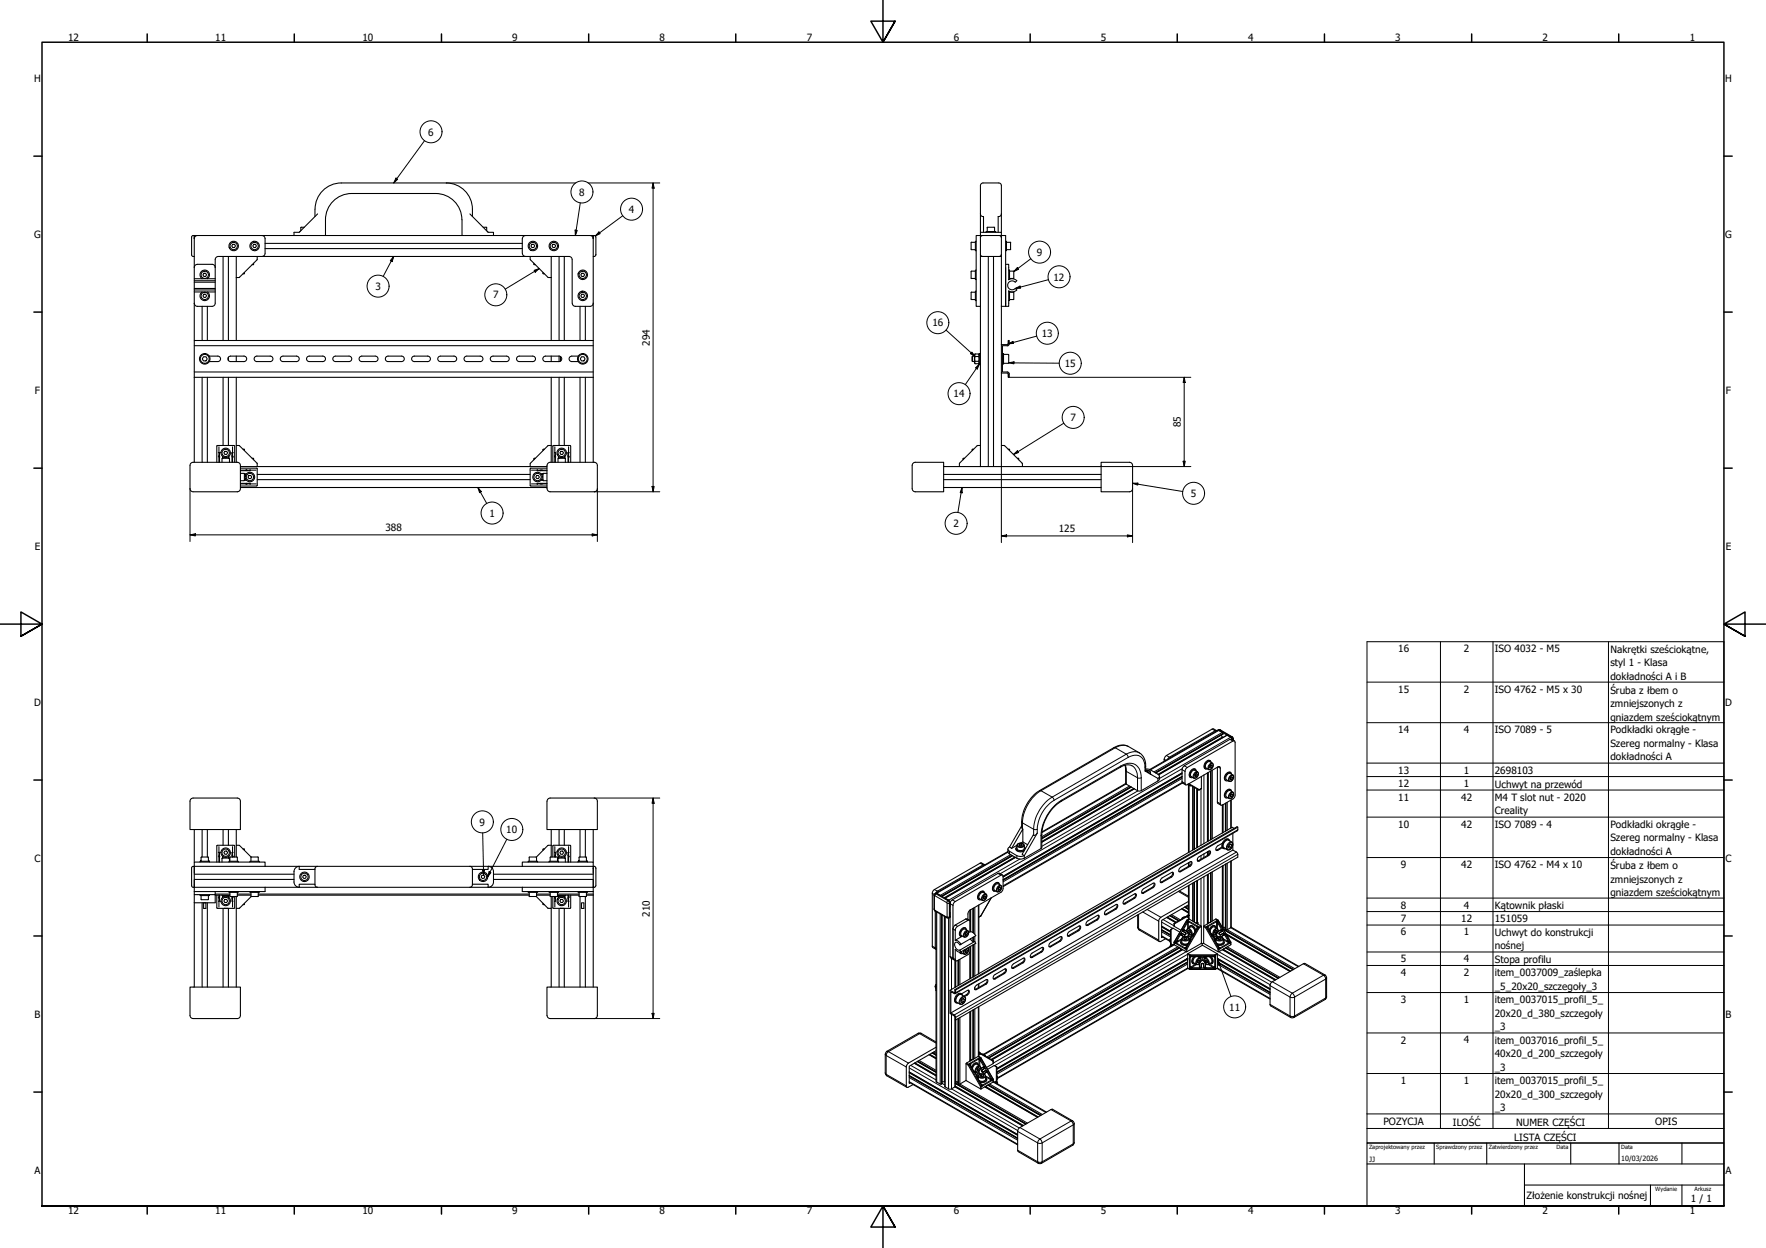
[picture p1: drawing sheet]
<svg xmlns="http://www.w3.org/2000/svg" width="841mm" height="594mm" viewBox="0 0 841 594" stroke-linecap="round" stroke-linejoin="round" font-family="sans-serif">
<!-- layer: Widoczne (ISO) -->
<g fill="none" stroke="#000" stroke-width=".51">
<path d="M162 87h51a13 13 0 0 1 12 16M163 87a13 13 0 0 0-13 16M167 92a12 12 0 0 0-12 13v7M168 92h40M207 92a13 13 0 0 1 13 13v7h63v2M93 114v-2h-2v9l2 1M93 114v13M94 112h-1v2M111 116h1v1v1h-1l-1-1zM121 116h1v1v1h-1l-1-1zM125 112l1 1v8l-1 1M126 118h123"/>
<path d="M126 116h123M143 110h.1M145 108h-2v2M151 102l-9 9h-2v1M220 112h-127v2M224 102l8 9h3v1M230 108h2v2M232 110h.1M250 112l-1 1v8v1h1M253 116h1l1 1-1 1h-1v-1zM263 116h1l1 1-1 1h-1v-1zM281 112h1l1 2"/>
<path d="M283 114v-2l1 1v8v1h-1M283 114v48M463 115h2M463 115v4h2M465 115v4M467 102v1h1v8M467 102v-14l1-1h8l1 1v14M467 111v1h1M467 111h10v1h-9M467 102v9M468 112l-1 1M470 111h4"/>
<path d="M470 108h3l1 2M470 108v2M476 112l1 1M477 102l-1 1h-1v8M477 113v-1h2v34M477 102v9M477 113v8M479 115v4M479 119h2M479 115h2M481 115v1M481 116v3"/>
<path d="M481 119h.1M93 127v-1h1h7l1 1M93 127v17M93 134h9M93 138h9M93 137h9M93 133h9M93 139h9M96 133a2.3 2.3 0 0 1 0-4 2.3 2.3 0 0 1 3 0 2.3 2.3 0 0 1 0 4M96 139a2.3 2.3 0 0 0 0 3 2.3 2.3 0 0 0 3 0 2.3 2.3 0 0 0 0-3M97 130h1v1v1h-1v-1zM102 127l1-4 1-1h167l1 1v1v20"/>
<path d="M102 127v18l-1 1h-7l-1-1v-1M106 122v40M109 122v40M113 122v10M113 132v30M113 132h1M113 122h.1M116 130h.1M121 125v1h-1M122 124l-8 8M122 124h.1M122 122v1"/>
<path d="M252 122v1M253 124h.1M253 124l8 8M254 125v1h1M259 130h.1M261 132h.1M261 132h2M262 122h1M263 122v10M263 122h.1M263 132v30M266 122v40"/>
<path d="M269 122v40M277 130h1v1v1h-1v-1zM463 139h2M463 139v4h2M465 129h-3l1 4h2M465 129v4M465 139v4M467 121v25M467 121v-9h-2v34h2M467 122h10M467 121l1 1M471 122v100"/>
<path d="M473 122v100M477 121l-1 1M477 121v25M479 126h1v7h3l1 1h-1M479 127v19M480 139v7h-1M480 129l1 4M480 133h1M480 139h1M481 139l-1 4M481 129h2v4h-2M481 139h2"/>
<path d="M483 139v3l-2 1M483 137l1 1-1 1h-3M484 134a2.1 2.1 0 0 0-4 0 2.1 2.1 0 0 0 0 3 2.1 2.1 0 0 0 4 0M93 144v18M96 146v16M97 140h1v1v1h-1v-1zM99 146v16M273 144v1l1 1h7l2-2M276 146v16M277 140h1v1v1h-1v-1zM279 146v16M467 146v76"/>
<path d="M477 146h2M477 146v18M93 180v40M93 177h190M93 165h190M93 180h190M96 180v40M97 170h1l1 1-1 1h-1l-1-1zM99 180v40M100 170h4M100 172h4M104 170a1.3 1.3 0 0 1 1 1 1.3 1.3 0 0 1-1 1"/>
<path d="M106 180v32M109 170v2M109 180v32M109 170h7a1.3 1.3 0 0 1 1 1 1.3 1.3 0 0 1-1 1h-6a1.3 1.3 0 0 1-1-1 1.3 1.3 0 0 1 0-1zM113 170v2M113 180v32M129 170a1.3 1.3 0 0 1 1 1 1.3 1.3 0 0 1-1 1M129 170h-7a1.3 1.3 0 0 0-1 1 1.3 1.3 0 0 0 1 1h7M134 170h7a1.3 1.3 0 0 1 1 1 1.3 1.3 0 0 1-1 1h-6a1.3 1.3 0 0 1-1-1 1.3 1.3 0 0 1 0-1zM147 170a1.3 1.3 0 0 0-1 1 1.3 1.3 0 0 0 1 1M147 170h7a1.3 1.3 0 0 1 1 1 1.3 1.3 0 0 1-1 1h-7M159 170h7a1.3 1.3 0 0 1 2 1 1.3 1.3 0 0 1-2 1h-6a1.3 1.3 0 0 1-1-1 1.3 1.3 0 0 1 0-1z"/>
<path d="M172 170h7M172 172h7M172 170a1.3 1.3 0 0 0-1 1 1.3 1.3 0 0 0 1 1M179 170a1.3 1.3 0 0 1 1 1 1.3 1.3 0 0 1-1 1M184 170h7a1.3 1.3 0 0 1 2 1 1.3 1.3 0 0 1-2 1h-6a1.3 1.3 0 0 1-1-1 1.3 1.3 0 0 1 0-1zM197 170h7M197 172h7M197 170a1.3 1.3 0 0 0-1 1 1.3 1.3 0 0 0 1 1M204 170a1.3 1.3 0 0 1 1 1 1.3 1.3 0 0 1-1 1M209 170h7a1.3 1.3 0 0 1 1 1 1.3 1.3 0 0 1-1 1h-6a1.3 1.3 0 0 1-1-1 1.3 1.3 0 0 1 0-1zM222 170a1.3 1.3 0 0 0-1 1 1.3 1.3 0 0 0 1 1M222 170h7"/>
<path d="M222 172h7M229 170a1.3 1.3 0 0 1 1 1 1.3 1.3 0 0 1-1 1M234 170h7a1.3 1.3 0 0 1 2 1 1.3 1.3 0 0 1-2 1h-6a1.3 1.3 0 0 1-1-1 1.3 1.3 0 0 1 0-1zM254 170h-7a1.3 1.3 0 0 0-1 1 1.3 1.3 0 0 0 1 1h7M254 170a1.3 1.3 0 0 1 1 1 1.3 1.3 0 0 1-1 1M263 170v2M263 180v32M266 170h-6a1.3 1.3 0 0 0-1 1 1.3 1.3 0 0 0 1 1h6M266 170a1.3 1.3 0 0 1 2 1 1.3 1.3 0 0 1-2 1M266 170v2M266 180v32M267 170v2"/>
<path d="M269 180v32M272 170h3M272 172h3M272 170a1.3 1.3 0 0 0-1 1 1.3 1.3 0 0 0 1 1M276 180v40M277 170h1l1 1-1 1h-1l-1-1zM279 180v40M283 162h-190v18M283 162v18M283 180v40M463 170v2M463 170h1"/>
<path d="M463 172h1M464 169v4M464 169h2M464 172h2M464 170h2M464 173h2M466 169v4M466 173h.1M467 168h-1v5h1M477 178v44M477 164h3M477 168h1v5h-1"/>
<path d="M478 169h2M480 164v-2h1v2M480 164h.1M480 169v4M480 173h-2M481 164l-1 1h-3v12h3l1 3h-1v-2h-3v-14M103 212v8M104 212h8M104 217v3M104 215l1 5M104 215h.1M104 216l1 1"/>
<path d="M104 213v2M106 218v2M106 217v1M106 218h3M107 215h1v1h-1zM109 217v1M109 218v2M110 216v4M110 216h.1M111 216l-1 1M111 213v2M111 215l-1 1"/>
<path d="M111 215h.1M111 217v3M111 212h1M112 212v8M113 212v8M113 212h1M114 212l8 9M116 214h.1M120 218h1v1M255 218l-1 1M259 214h.1M261 212l-8 9"/>
<path d="M261 212h.1M261 212h2M263 212v8M264 212h8M264 217v3M264 215v5M264 215h.1M264 216v1M264 213v2M266 217v1M266 218h3M266 218v2"/>
<path d="M267 215l1 1h-1zM269 217v1M269 218h.1M269 218v2M271 216v4M271 216h.1M271 216v1M271 213v2M271 215v1M271 215h.1M271 217v3M271 212l1 8"/>
<path d="M459 218v1M464 214h-1M465 212l-8 9M465 212h.1M466 212h1M477 212h1M478 212h.1M478 212l9 9M480 214h1M485 218v1M91 220h23v2v11l-1 1h-22l-1-1v-11zM114 222h8"/>
<path d="M114 230h5M114 223h8M114 225l2 1M114 232h146M114 230l3 1M116 229h.1M116 229h-2M116 228h1M116 226h1M116 226v3M116 226h.1M117 226h.1"/>
<path d="M117 229h.1M117 224h-3M118 230h.1M118 230h1M118 224h1M118 224h.1M119 226l1 1-1 1-1-1zM119 230h.1M119 224h.1M119 224h-5M119 230h3M119 224h3"/>
<path d="M119 230v1M122 221h.1M122 231h-8M122 223v8M122 228h130M122 226h130M122 222h130M122 221v1M252 222h8M252 223v8M252 221v1M253 231h7"/>
<path d="M253 221h.1M253 230h3M253 224h3M256 226l1 1-1 1-1-1zM256 224h4M256 230v1M256 224h.1M256 230h1M256 224h1M257 224h.1M257 230h.1M258 224h2"/>
<path d="M258 226h1M258 229h1M258 228h1M259 229h1M259 226v3M259 229h-1M260 230h-4M260 230l-2 1M260 223h-7M260 225l-1 1M260 222v11M261 222v-1l1-1h21l1 2v11l-1 1h-21l-1-1"/>
<path d="M435 220h14v14h-14l-1-1v-11zM449 232h75M449 228h75M449 226h75M449 222h18M457 221v1M457 221h.1M467 222h.1M467 222h4M471 222h2M473 222h4M477 222h47"/>
<path d="M477 222h.1M487 221h.1M487 221v1M538 220l1 1v1v11v1h-1M538 220h-14v14h14M579 348l-1-1-23 13-1 1v1M580 348h-1l-23 13M580 348h.1M580 348l1-1 6 4v1M580 348l-32 18M580 348l2 1-32 19M580 348l6 3"/>
<path d="M582 350v1M586 351l-2-1-32 19M586 351l1 1M588 353l-2-1-22 13-1 1v7M536 364v9l6 4 1-1 9-4v-2M536 373l-40 23M539 375l-43 24M539 365a6 6 0 0 0-5 0l-29 17a20 20 0 0 0-9 15v7l-8 5h-2h-2l-4-4M540 375l-44 26M546 366h1l4 3 1 1-1 1-6-4M546 367a1.6 1.6 0 0 1 2 2M546 367h.1"/>
<path d="M547 367v1M547 368v-1h-1a8 8 0 0 0-3-9l-6-3a7 7 0 0 0-7 1l-35 20a18 18 0 0 0-8 19M548 368v1M563 370l-85 49M563 368l-85 49M563 373l-85 49M563 373l2 1M565 366l22-13h1v26l-6 4h-1v-18h-1l-15 9-1-7zM566 373l1 1M566 374v32M569 375v29M569 369h1"/>
<path d="M569 366a2.3 2.3 0 0 0-2 1 2.3 2.3 0 0 0 0 3M569 369l1-1v1l-1 1zM569 369h.1M570 368v1M570 367a1.4 1.4 0 0 0-2-1 1.4 1.4 0 0 0-1 2 1.4 1.4 0 0 0-1 1 1.4 1.4 0 0 0 2 1M570 376v27M572 370v5l-1 1-5-3M575 368v33M576 364l1 1-1 1zM576 362a2.4 2.4 0 0 0-2 1 2.4 2.4 0 0 0 0 3M576 364v1h1M577 367v33"/>
<path d="M577 364v1M577 363a1.4 1.4 0 0 0-2-1 1.4 1.4 0 0 0-1 1 1.4 1.4 0 0 0-1 2 1.4 1.4 0 0 0 2 1M580 365v17l1 1M586 371h1M586 379h1M586 370h1l-1 1zM586 378h1l-1 1zM586 368a2.3 2.3 0 0 0-2 1 2.3 2.3 0 0 0 0 3M586 376a2.4 2.4 0 0 0-2 1 2.4 2.4 0 0 0 0 3M586 370v1M586 378v1M586 370h1"/>
<path d="M586 378h1M587 369a1.4 1.4 0 0 0-2-1 1.4 1.4 0 0 0-1 1 1.4 1.4 0 0 0-1 2 1.4 1.4 0 0 0 2 1M587 377a1.4 1.4 0 0 0-2-1 1.4 1.4 0 0 0-1 1 1.4 1.4 0 0 0-1 2 1.4 1.4 0 0 0 2 1M91 380h23v1v14h-24v-14zM93 395v15M96 395v13M99 395v13M106 395v7M109 395v7M113 395v7M261 381v-1h1h22v1v14h-24v-14M263 395v7"/>
<path d="M266 395v7M269 395v7M276 395v13M279 395v13M283 395v15M487 393l-6 10 1 1M492 397l1 1 1-1-6 10h-1zM582 383v13M584 382v14M585 400a2.6 2.6 0 0 0-3 1 2.6 2.6 0 0 0 1 3M586 381v13M587 397v8l2 1v2l-134 78"/>
<path d="M588 394h-1l-135 77M589 394l-134 77M91 413l2-1v10h-2zM93 419v3M93 412v4M93 412v-2h33v2M93 419h47M93 416h47M93 412h.1M93 412h33M95 410h5M96 410h.1"/>
<path d="M96 410v-2h3v2M99 410h.1M100 410h.1M103 402v8M104 402h8M104 407v3M104 406l1 4M104 406h.1M104 406l1 1M104 403v3M106 408h.1M106 408v2"/>
<path d="M106 408h3M107 405l1 1v1l-1-1zM109 408h.1M109 410h4M109 408v2M110 408l-1 2M110 408h3v2M111 406l-1 1M111 403v3M111 406l-1 2M111 406h.1M111 407v1"/>
<path d="M111 402l1 1M112 403v5M114 402h.1M114 402h-1v6M114 402l6 6h3v2M116 404h.1M116 404v1M119 410h5M120 408v2M126 412h16M140 415v5l1 2h2M143 412l-2 1-1 2"/>
<path d="M144 417h1h1v1h-1h-1zM151 412l-1 2v7l1 1M224 412l1 2v7l-1 1M224 412h-82v2h8M224 412h25M229 417h1h1v1h-1zM232 412v2h-7M233 412l1 1 1 2M235 415v5l-1 2h-1M235 419h48M235 416h48M249 412v-2h34v2"/>
<path d="M249 412h34M252 410h4M255 408l1 2M255 408h-3v2M259 404v1M259 404h.1M261 402l-6 6M261 402h.1M261 402h2M261 410h5M263 402v6M264 402h8"/>
<path d="M264 407v1M264 406h.1M264 403v3M264 406v1M264 407h.1M264 406v2M265 408v2M266 408h-4v2M266 408h.1M266 408h3M266 408v2M267 405h1v1v1h-1v-1z"/>
<path d="M269 408h.1M269 408v1M269 409v1M271 406v4M271 406h.1M271 407h.1M271 403v3M271 406v1M271 407v3M271 402l1 8M275 410h5M276 410h.1"/>
<path d="M276 410v-2h3v2M279 410h.1M280 410h.1M283 419v3M283 412l1 1v8l-1 1zM283 412v4M469 412l-2-1-23 13v27l2 1-1-18M469 412l-23 12v1M477 417l-2-1-21 12-2 2M478 417v6l-1 2-15 8M478 417h-1l-23 13v1v26M480 405l-34 20"/>
<path d="M480 404v1M481 403l-1 1v1l4 2h4M482 407l-33 20M484 408l-34 20 2 1M484 404a2.3 2.3 0 0 0 4 1M484 403a1.5 1.5 0 0 0 0 2 1.5 1.5 0 0 0 2 0h2M484 402l-2 2M485 402h1h1l-1 1zM486 402v1M486 403h.1M487 402v1M487 401v-6l-5 9"/>
<path d="M487 401h-1M487 401l2 1M488 403v1M488 404h.1M553 418l5-3 1 1-1 1-5 3v-1zM558 415v2l-5 3M562 413l5-3h1l-1 2-5 3-1-1zM566 411v1M567 410v2l-6 3M569 420v19M570 419v21M571 408l5-3v2l-5 3-1-1z"/>
<path d="M575 405v2M575 416v24M576 405v2l-6 3M577 416v23M582 403l-3 2M582 401l-2 2-1 2h1l2-1M582 412v30M584 411v31M585 403h1M585 402h1h1l-2 2v-1zM585 402v1M586 400a1.5 1.5 0 0 0-2 0 1.5 1.5 0 0 0-1 1 1.6 1.6 0 0 0-1 2 1.6 1.6 0 0 0 2 1"/>
<path d="M586 402h1M586 410v31l-2 2v-1M587 405l-134 77M93 424v2h9v4h-9M93 422v2M93 426v44M93 422h.1M93 422h33M95 426h5M96 426v2h3v-2M96 430v40M97 430h1v2h-1z"/>
<path d="M99 430v40M102 424v2M102 426h7M103 426v6M104 432h8M104 429h.1M104 426v1M104 429v3M105 426l-1 3M105 428l-1 1M106 426h.1M106 426v1"/>
<path d="M106 426h3M106 432v38M107 432h1M107 428h1v1v1h-1v-1zM109 426v1M109 432v38M109 426h.1M109 424h4M109 425l1 2M110 428l1 1M110 427l1 2M111 427h.1"/>
<path d="M111 429v3M111 429h.1M112 432h-1M112 427v5M113 427v5M113 432v38M113 425v2h-3M113 426h7M114 432h.1M116 430v1M119 424h5M120 425v2"/>
<path d="M123 425v2h-3l-6 5h-1M123 426h129M126 422h16M126 422v2h-33M150 421h-8v1h9M151 422h73M225 421h7v1h-8M232 422h17M249 422v2h34M249 422h34M252 424h4M252 425v2h3"/>
<path d="M255 427l6 5M256 425l-1 2M256 426h6M259 430v1M261 424h5M262 425v2h4M263 427v5h-2M263 432v38M263 427v5M264 432h8M264 429h.1M264 427h.1"/>
<path d="M264 429v3M264 428v1M264 428h.1M264 427v2M265 425v2M265 426h11M266 426h.1M266 426v1M266 426h3M266 432v38M267 432h1M267 428h1v1v1l-1-1z"/>
<path d="M269 426v1M269 432v38M269 426h.1M271 426v3M271 428h.1M271 429h.1M271 428v1M271 426v1M271 429v3M272 426l-1 6M275 424h5M276 425v2h3v-2"/>
<path d="M276 427v43M277 430h1v2h-1zM279 427v43M279 426h4M283 424v2M283 422v2M283 426v44M445 434l6 3h1M446 425h.1M446 425l-1 1v7v1M446 434v81l2 1h1v-80M446 425l2 1"/>
<path d="M446 425l6 4M450 436v81l2 2 3-2v-32M452 429v1v25l2 2M452 437h.1M452 436v1M462 438l-2-1-5 3-1 2M462 433l-1 2v3M462 439v-1h-1l-6 4v6M462 433v11M463 432v12M466 431v32M467 436l-1 1"/>
<path d="M469 424a2.3 2.3 0 0 0-3 2 2.3 2.3 0 0 0 0 2M469 427v-1v1v1zM469 427h-1l1 1M469 427h.1M469 425a1.4 1.4 0 0 0-2-1 1.4 1.4 0 0 0-1 2 1.4 1.4 0 0 0 0 1 1.4 1.4 0 0 0 1 1M472 427l-5 9M476 423h1l-1 1zM476 420a2.4 2.4 0 0 0-3 1 2.4 2.4 0 0 0 0 3M476 423h-1l1 1M476 422l1 1M476 421a1.4 1.4 0 0 0-1-1 1.4 1.4 0 0 0-2 2 1.4 1.4 0 0 0 0 1 1.4 1.4 0 0 0 1 1M518 439l5-3v2l-5 3-1-1z"/>
<path d="M523 436v1l-6 3M527 434l4-3a1.1 1.1 0 0 1 1 1 1.1 1.1 0 0 1-1 1l-4 3-1-1zM532 431l-1 1-5 3M535 428l5-2h1v1l-6 3zM541 425l-1 2-5 3M542 436v6l10 6M544 423l5-3 1 1-1 1-5 3zM550 420l-1 2-5 3M556 437l4 2M557 436l4 2M562 424l4 3M563 433l3 1"/>
<path d="M564 432l2 1M565 436l-2 1M565 438l-6 11v1l6 3 7-4M565 438l1-1 6 4v8M566 436l-7 4v1l3 2M566 429l-13 8-1 1v10h1l2-1M566 431l-13 7v8h1M566 436h.1M566 435v1M566 422v16M569 439h1M576 439h-1"/>
<path d="M576 439h.1M580 438l6 10M580 438l-1-1-6 4v8M454 457h1M455 448h1l2 1M455 457v13M456 457v12M457 453l1 1M457 452l1 1M457 453l1 1h1M458 449l-1 1a1.5 1.5 0 0 0-2-1 1.5 1.5 0 0 0 0 2l2 1M458 446l-3 2"/>
<path d="M460 453h.1M460 445h.1M460 442a2.3 2.3 0 0 0-3 1 2.3 2.3 0 0 0 1 3M460 452h1l-1 2zM460 452v1M460 444h1l-1 1zM460 444v1M460 452h1M460 444h1M460 443a1.4 1.4 0 0 0-1-1 1.4 1.4 0 0 0-1 1l-1 2 1 1M461 451a1.9 1.9 0 0 1 0 2 1.9 1.9 0 0 1-2 1l-1-1M462 453l-1 1-6 3v-5l1 1h2"/>
<path d="M462 444h1l2 1-7 4M462 451v15M462 444h-1M462 447l1 1h1M463 446v2M463 450v15M464 448l1 1-7 4M464 448l-7 4M482 459l5-3a1.1 1.1 0 0 1 1 1 1.1 1.1 0 0 1-1 1l-5 3v-1zM488 456l-1 2-5 3M491 454l5-3h1l-1 2-5 3v-1zM497 451l-1 2-5 3"/>
<path d="M500 449l5-3h1l-1 2-5 3-1-1zM505 446v2l-5 3M509 444l5-3h1l-1 2-5 3-1-1zM514 441v2l-6 2M553 441l4 2M553 443l4 2M553 446l4 2M557 447v2M557 450v1M559 449l-91 53M562 451l-91 53M562 444l-3-2-2 1 1 7"/>
<path d="M562 445l2 1M562 451v1M562 448a2.1 2.1 0 0 0 3 2M562 452h1M562 452h.1M563 448a1.3 1.3 0 0 0 0 1 1.3 1.3 0 0 0 1 1h2M563 452l-91 52M563 443l2 1-1 1-2-1zM563 443h2M564 447l1-1v1h-1zM564 446v1M564 447h1"/>
<path d="M565 446v1M565 457h1M565 457h.1M566 458l-91 52M566 456l-91 53M566 445l-1 1M566 443l1 1-1-1zM566 442a1.4 1.4 0 0 1 2-1 1.4 1.4 0 0 1 1 1v1M566 443h.1M566 447h1M566 448v-1a2 2 0 0 0-1-1 2 2 0 0 0-2 1v1a2.1 2.1 0 0 0 3 1M566 448h1"/>
<path d="M567 443v1h-1M567 441a2.1 2.1 0 0 1 3 2M567 448l-3 3M567 448h.1M567 447v1M567 445l1 1M568 446h.1M568 446l-1 1M568 445h.1M568 445v1M569 455a2.1 2.1 0 0 0-1 4M569 455a1.9 1.9 0 0 0-1 2 1.9 1.9 0 0 0 1 2"/>
<path d="M569 444a2.2 2.2 0 0 0-2-3l-1 1a1.9 1.9 0 0 0 0 2 1.9 1.9 0 0 0 1 1l2-1M570 455a2.1 2.1 0 0 0-1 3l1 1a2 2 0 0 0 2-3l-2-1M570 441l-2 4M570 458h1M570 457h1l-1 1zM571 457l-1 1M571 455v1M571 457h.1M571 459l1 2M571 455l1 1M571 455h.1M572 455h-5"/>
<path d="M572 455h1M572 456h.1M572 458h1M572 449l1 1M572 455v1M572 449h1M572 459h1v2h-1zM573 450l7 4v7M573 450l-7 4v7h1h12M573 455v1M573 456h1M574 455h.1"/>
<path d="M574 455h4M574 455l-1 1M574 459v2M574 457l1 1-1-1zM574 457h.1M574 455v1M575 457v1M575 455l-1 1a1.9 1.9 0 0 0 0 2 1.9 1.9 0 0 0 2 1l1-1a2.1 2.1 0 0 0-1-3M575 458h-1M575 441l2 4M576 444a2.2 2.2 0 0 1 2-3l2 1a2 2 0 0 1-2 3l-1-1M576 455a2.1 2.1 0 0 1 1 4h-1"/>
<path d="M577 455a2.1 2.1 0 0 1 0 4M577 445l1 1M577 445h.1M578 446v1M578 445v1M578 447h.1M578 447l1 1M578 444h1M579 448l2 3M579 443h1l-1 1zM579 441a2.1 2.1 0 0 0-3 2M579 443v1"/>
<path d="M579 448h.1M579 447h-1M579 448v-1a2 2 0 0 1 2-1 2 2 0 0 1 2 1v1a2.1 2.1 0 0 1-4 1M579 443h1M579 442a1.4 1.4 0 0 0-1-1 1.4 1.4 0 0 0-2 1v1M579 445l1 1M580 456l25 15M580 458l25 14M580 447l1-1 1 1h-2zM580 457h.1M580 457v1M580 456v1"/>
<path d="M581 446l-1 1M581 447h.1M581 444l1-1 1 1-2 1zM581 446v1M582 443h-2M582 452l25 15M583 452h.1M583 448a1.3 1.3 0 0 1 0 1 1.3 1.3 0 0 1-2 1h-1M583 443l33 19M583 448a2.2 2.2 0 0 1-3 2M583 445l-1 1M584 451l25 15"/>
<path d="M584 441h-2M584 442h.1M584 445l30 17M586 448v2l-6 3-7-4M586 441l33 19M90 470h24v14l-1 1h-22l-1-2zM445 470l1-1v1M446 472h.1M446 469v3M452 471l3 2v-2v2l-2-1v10l2 2v2v-2l-3-2zM455 471l134-77v1l-134 78M458 476l1 1"/>
<path d="M458 473l3-2v2l-2 1M458 473a2.6 2.6 0 0 0-3 1 2.6 2.6 0 0 0 0 3M458 476l1-1v1l-1 1zM458 476h.1M458 474a2.1 2.1 0 0 0-2-1 2.1 2.1 0 0 0-1 3v1h1M459 475v1M461 471v2l-2 1M465 469l5-3v1v1l-5 3h-1zM466 468v2M466 479v24M470 466v2l-6 3M474 464l4-3h1l-1 2-4 3-1-1z"/>
<path d="M479 461l-1 2-5 3M566 461l-91 52M579 461h.1M580 461l25 15M580 461h-1M606 468l15-9 11 6v10l-1 1-15 8h-1l-10-6v-9zM261 483v1l1 1h22v-2v-13h-24v13M439 492h-2l-15 8v2v10l10 6M439 492l7 4M446 499l-13 7-1 1v10v1l3-2M456 485v31h1l3-2M462 482v23"/>
<path d="M463 481v23M433 510l52 30M433 512l52 30M433 515l52 30M435 506l11 6M437 505l9 5M443 502l3 2M444 501l2 1M446 500l-13 8v8v-1M449 515h1M455 515h1M455 516l33 19"/>
<path d="M455 517l32 19M462 507l2 3M462 504v1M463 504h.1M463 509a2.1 2.1 0 0 1 2-2h2a1.9 1.9 0 0 1 0 2 1.9 1.9 0 0 1-2 1M464 510h1M464 510v1M464 510l1 1M464 510h.1M464 511l1 1M465 511h.1M465 510v1"/>
<path d="M465 512h.1M465 513h.1M465 513l3 4M465 512v1M466 506a2.1 2.1 0 0 0-3 2M466 508v1v1zM466 508l-1 1h1M466 512h-1M466 512a1.9 1.9 0 0 1 2-1 1.9 1.9 0 0 1 1 1v2a2.1 2.1 0 0 1-3 0M466 513h.1M466 508v1M466 512v2"/>
<path d="M466 507a1.3 1.3 0 0 0-1-1 1.3 1.3 0 0 0-2 1v1M466 501h1M466 510l1 1M467 501l6 4M467 512h2l-1 1zM467 504l-1-1-6 3v8l7 4 6-3v-1M467 503l6 11M467 512l1 1M468 502l1 1M468 509l1-1 1 2h-2zM468 512h.1M469 508l-2 1"/>
<path d="M469 517l25 15M469 517h.1M469 513a1.3 1.3 0 0 1 1 2 1.3 1.3 0 0 1-2 0h-1M470 517h-1M470 514a2.2 2.2 0 0 1-3 1M470 510l-2 1M470 510h.1M470 517l26 14M473 505v1l-3 2M473 514h.1M473 515l25 14M475 508l-2-1-3 2"/>
<path d="M475 515h.1M475 515v1M475 508v7M475 512v2M485 537l16-9 10 6 1 10-1 1-15 9h-1l-10-6v-9z"/>
<circle cx="111" cy="117" r="1.7"/>
<circle cx="111" cy="117" r="2.3"/>
<circle cx="121" cy="117" r="1.7"/>
<circle cx="121" cy="117" r="2.3"/>
<circle cx="254" cy="117" r="1.7"/>
<circle cx="254" cy="117" r="2.3"/>
<circle cx="264" cy="117" r="1.7"/>
<circle cx="264" cy="117" r="2.3"/>
<circle cx="98" cy="131" r="1.7"/>
<circle cx="278" cy="131" r="1.7"/>
<circle cx="278" cy="131" r="2.3"/>
<circle cx="98" cy="141" r="1.7"/>
<circle cx="278" cy="141" r="1.7"/>
<circle cx="278" cy="141" r="2.3"/>
<circle cx="98" cy="171" r="2.5"/>
<circle cx="98" cy="171" r="2.1"/>
<circle cx="278" cy="171" r="2.5"/>
<circle cx="278" cy="171" r="2.1"/>
<circle cx="107" cy="216" r="1.7"/>
<circle cx="107" cy="216" r="2.3"/>
<circle cx="267" cy="216" r="1.7"/>
<circle cx="267" cy="216" r="2.3"/>
<circle cx="119" cy="227" r="1.7"/>
<circle cx="119" cy="227" r="2.3"/>
<circle cx="256" cy="227" r="2.3"/>
<circle cx="256" cy="227" r="1.7"/>
<circle cx="569" cy="368" r="1.9"/>
<circle cx="576" cy="364" r="1.9"/>
<circle cx="586" cy="370" r="1.9"/>
<circle cx="586" cy="378" r="1.9"/>
<circle cx="107" cy="406" r="1.7"/>
<circle cx="107" cy="406" r="2.3"/>
<circle cx="145" cy="417" r="1.7"/>
<circle cx="145" cy="417" r="2.3"/>
<circle cx="230" cy="417" r="1.7"/>
<circle cx="230" cy="417" r="2.3"/>
<circle cx="267" cy="406" r="1.7"/>
<circle cx="267" cy="406" r="2.3"/>
<circle cx="486" cy="403" r="1.9"/>
<circle cx="585" cy="402" r="2.3"/>
<circle cx="107" cy="429" r="1.7"/>
<circle cx="107" cy="429" r="2.3"/>
<circle cx="267" cy="429" r="1.7"/>
<circle cx="267" cy="429" r="2.3"/>
<circle cx="468" cy="427" r="1.9"/>
<circle cx="475" cy="423" r="1.9"/>
<circle cx="459" cy="444" r="1.9"/>
<circle cx="457" cy="476" r="2.3"/>
</g>
<g fill="#000">
<circle cx="104" cy="218" r=".3"/>
<circle cx="110" cy="216" r=".3"/>
<circle cx="111" cy="218" r=".3"/>
<circle cx="264" cy="218" r=".3"/>
<circle cx="271" cy="216" r=".3"/>
<circle cx="271" cy="218" r=".3"/>
<circle cx="117" cy="224" r=".3"/>
<circle cx="117" cy="230" r=".3"/>
<circle cx="258" cy="224" r=".3"/>
<circle cx="258" cy="230" r=".3"/>
<circle cx="104" cy="408" r=".3"/>
<circle cx="111" cy="408" r=".3"/>
<circle cx="264" cy="408" r=".3"/>
<circle cx="271" cy="408" r=".3"/>
<circle cx="104" cy="427" r=".3"/>
<circle cx="107" cy="432" r=".3"/>
<circle cx="108" cy="432" r=".3"/>
<circle cx="111" cy="427" r=".3"/>
<circle cx="264" cy="427" r=".3"/>
<circle cx="267" cy="432" r=".3"/>
<circle cx="268" cy="432" r=".3"/>
<circle cx="271" cy="427" r=".3"/>
<circle cx="566" cy="436" r=".3"/>
<circle cx="570" cy="439" r=".3"/>
<circle cx="558" cy="450" r=".3"/>
<circle cx="562" cy="445" r=".3"/>
<circle cx="564" cy="443" r=".3"/>
<circle cx="565" cy="456" r=".3"/>
<circle cx="565" cy="457" r=".3"/>
<circle cx="571" cy="455" r=".3"/>
<circle cx="579" cy="448" r=".3"/>
<circle cx="582" cy="443" r=".3"/>
<circle cx="583" cy="452" r=".3"/>
<circle cx="583" cy="445" r=".3"/>
<circle cx="571" cy="461" r=".3"/>
<circle cx="574" cy="461" r=".3"/>
<circle cx="466" cy="501" r=".3"/>
<circle cx="469" cy="508" r=".3"/>
<circle cx="469" cy="517" r=".3"/>
<circle cx="470" cy="510" r=".3"/>
<circle cx="475" cy="516" r=".3"/>
</g>
<g fill="none" stroke="#000" stroke-width=".48">
<path d="M530 356h1M531 356l-35 20M531 356l5 3M536 359l1 2M536 359l-35 20M537 355h-2l-4 1M543 358h-3l-4 1M555 360h2M577 347l2 1M580 347h1M582 349l-32 18M582 351l-31 18"/>
<path d="M582 349l-32 19M584 350l-32 19M586 352l1 1M587 351v1M587 352h.1M495 376h1M496 376a19 19 0 0 0-9 16M496 376l5 3M501 379a19 19 0 0 0-9 16M501 379l1 2M534 365a6 6 0 0 1 7-1 6 6 0 0 1 2 6M534 365h.1"/>
<path d="M534 365l-29 16M536 364v3M536 367h.1M536 373l-40 23M536 367v6M536 367l6 3M537 361a5 5 0 0 1 6-1 5 5 0 0 1 2 5M537 361l-35 20M538 374l-42 24M538 374l-42 25M539 375l-43 24M539 365l2 1 1 4"/>
<path d="M540 375l-44 26M540 376l-44 25M542 370h1M542 370v6M542 376l-46 27M543 370v6M545 365v2M546 365h-1M546 367h1v1M548 366l33-18 5 3-34 20M548 368h.1M551 371v1"/>
<path d="M554 361l1 1M563 368l-85 50M563 370l-85 49M563 371l-85 49M563 368l-85 49M563 366l1 1M563 372l1 1M563 366l-87 50M563 372l-85 50M564 365h1M566 373l1 1M566 373l5 3 1-1"/>
<path d="M566 374v32M568 374v31M569 375v29M569 368h1a1.4 1.4 0 0 1 0 1 1.4 1.4 0 0 1-1 1zM570 376v28M570 367a2 2 0 0 0-1 3M570 376v27M571 376h.1M572 376v26M573 369v33M575 368v33M575 368v32"/>
<path d="M576 364h1a1.3 1.3 0 0 1 0 1 1.3 1.3 0 0 1-1 1zM577 367v33M577 367v32M577 363a2 2 0 0 0-1 3M580 365l1 1M586 370l1-1a1.4 1.4 0 0 1 0 2 1.4 1.4 0 0 1-2 0zM586 378l1-1a1.3 1.3 0 0 1 0 2 1.3 1.3 0 0 1-2 1zM587 369a2 2 0 0 0-2 3M587 377a2 2 0 0 0-2 3M487 391v1M487 392v3M487 392l5 3"/>
<path d="M492 395h2M492 395v3M494 395v2M496 398v6M496 397v1M502 381a17 17 0 0 0-8 14M505 381a22 22 0 0 0-9 17M505 381v1M580 382l1 1M582 383v14M582 383v13M584 382v14"/>
<path d="M584 382v13M586 381v13M589 395l-134 78M467 411l1 1M475 416l2 1M480 406l-34 19 5 4M481 405v1M481 407l-33 19M482 407l-34 20M482 407l-33 20M483 408l-33 19M484 408l-34 20"/>
<path d="M484 407v2M484 402a2 2 0 0 0 4 0M485 402a1.4 1.4 0 0 1 1-1 1.4 1.4 0 0 1 1 2 1.4 1.4 0 0 1-1 0 1.4 1.4 0 0 1-1-1zM486 409l-35 20M488 407v2M553 420h.1M558 417h.1M562 415h.1M566 410v2M566 412h1M569 420v19M570 419v20"/>
<path d="M570 409v1M570 419v21M571 410h.1M572 418v23h-2M572 407v2M573 417v24h2M573 406v2M575 405v2M575 416v24M575 407h1M575 416v23M577 415v24"/>
<path d="M577 415v23M580 405h.1M582 412v29M582 412v29l2 1M584 411v31M584 411v32M584 411v32l33 18M585 402l1-1a1.2 1.2 0 0 1 1 1 1.2 1.2 0 0 1-1 2 1.1 1.1 0 0 1-2 0 1.1 1.1 0 0 1 1-2zM586 410v32l32 18M587 401a2.4 2.4 0 0 0-2 4M589 406l-135 77M589 407l-134 77"/>
<path d="M444 425l1 1M445 433v1M445 426v1M445 427v6M445 423l1 1M445 425h1l-1 1M445 433l6 4M445 426l6 4M446 434v81M448 435v81M449 436v80M450 436v79"/>
<path d="M450 436v81M451 437h.1M451 436h1M451 436v1M451 430v6M451 429l1 1a.7 .7 0 0 1-1 0 .7 .7 0 0 1 0-1zM452 436v82M452 436h.1M452 430l2 1M453 430l-1 6M454 428l1 1M460 437l1 1"/>
<path d="M462 433v5M462 433v11M463 432v12M464 432v12M464 432v13M466 431v33M467 436h.1M468 426h1a1.4 1.4 0 0 1 1 2 1.4 1.4 0 0 1-2 0zM470 426a2 2 0 0 0-2 3M472 427l-5 9-1 1M475 422h1a1.3 1.3 0 0 1 1 2 1.3 1.3 0 0 1-2 0zM477 421a2.2 2.2 0 0 0-2 4"/>
<path d="M522 438h1M527 435h.1M531 433h.1M535 430h1M540 427v1M542 435v7l10 6M544 434l8 5M544 425h1M546 433l7 4M549 422v1M553 439l5 3M554 438l5 3"/>
<path d="M556 437l4 2M557 436l4 2M557 436l5 2M558 435l4 3M559 440h.1M561 424l5 3M563 433l3 2M563 432l3 2M564 432l2 1M565 436l-2 1M565 431l1 1M565 436h.1"/>
<path d="M565 438h.1M565 439l-2 4M566 439h-1M566 439l-1-1-6 10 1 1M566 439h.1M566 438h.1M566 438v1M566 436h-1l1 1M566 437l-1-1-6 4v1M566 435v1M566 438l4 3M566 421v16l-1 1h1"/>
<path d="M568 420v18M569 439h1M570 439h.1M576 439h.1M576 439h-1M579 437l1 1M579 438l1 1M579 438l-4 3M580 438h-1M580 439h.1M580 438v1M580 439v-1l6 10v1"/>
<path d="M580 439l2 4M580 438h.1M444 450l1 1M452 455l3 2M453 456v15M454 442l1 1M455 457v13M455 440l1 1M456 457v12M457 457v12M459 452v2M460 444l1-1a1.3 1.3 0 0 1 0 2 1.3 1.3 0 0 1-2 0z"/>
<path d="M461 451a1.5 1.5 0 0 1 0 2 1.5 1.5 0 0 1-2 1l1-2M461 443a2 2 0 0 0-2 3M462 453v13M462 447h.1M462 450v16M463 446v2M463 450v15M464 446v2M464 450v15M464 449v16M487 458h.1M491 456h1"/>
<path d="M496 453h.1M500 451h.1M505 448h.1M509 445v1M513 443h1M518 440h.1M542 441l1 2M553 441l4 2M553 444l4 2M553 443l4 2M553 441l4 3M553 445l4 3"/>
<path d="M557 447v2M557 450v1M558 450h.1M558 442l-1 1M559 442h-1v7l1 1M559 449h.1M559 448h.1M559 448v1M560 449h-1v1l-90 52M560 449h.1M560 448v1M560 449l4 3"/>
<path d="M561 451l-91 52M561 451l-90 53M562 451l-91 53M562 451v1M562 445h.1M562 445l-2 3 3-1M562 452h1M562 444l-2 4M562 445l2 1-2-1M562 444h1M563 452l-91 52M563 444l-1 1"/>
<path d="M563 444l1 1M563 444h-1M563 444h.1M563 447l-3 2 5 2M563 447a2 2 0 0 0 3 0M563 443h.1M563 446a1.3 1.3 0 0 1 2 0 1.3 1.3 0 0 1 1 1 1.4 1.4 0 0 1-2 1 1.4 1.4 0 0 1-1-2zM563 443l2 1M563 452l-91 53M564 443l2-4v3a2 2 0 0 1 1 3M564 443h1zM564 443h-1"/>
<path d="M564 443h.1M564 452h.1M564 452l1 1-92 53M564 451v1M564 451h.1M565 444h.1M565 444l-1 1zM565 451h.1M565 451h-1M565 452h.1M565 456h.1M565 457h1"/>
<path d="M565 457l-90 52M565 442a1.5 1.5 0 0 1 2 1 1.5 1.5 0 0 1 0 2l-1-1zM566 458l-91 52M566 458l-91 53M566 459l-91 52M566 456l-91 53M566 454l1 1h12l1-1M566 446h1M566 445l1 1M566 456v4M567 455l-1-1-92 53M567 455l-1 1"/>
<path d="M567 455h.1M567 447h.1M567 455h12M567 447l-2 4M567 455v1v4l2-1M567 455h5M568 445v1M568 445h.1M570 442l-4-3v3M570 441h.1M570 442h.1M570 442l-2 4"/>
<path d="M570 441h1l-6 11-1-1M570 441v1M570 457l1-1a1.3 1.3 0 0 1 1 2 1.3 1.3 0 0 1-2 1zM571 441h.1M571 459v2M571 455h.1M571 459v1M571 456h1M572 456h.1M572 456a2 2 0 0 0-2 3l-3 2h4M572 455v1M572 459h1"/>
<path d="M572 459h.1M572 459v1M572 441l-1 1-6 10v1M572 459v2M572 455v2M573 455v2M573 459h.1M573 459h-1M573 459v2M573 455h.1M573 441l1 1 6 10v1M573 456h.1"/>
<path d="M573 459v1M574 456a1.5 1.5 0 0 1 1 1 1.5 1.5 0 0 1 0 2l-1-1zM574 456a2 2 0 0 1 2 3M574 456h.1M574 455h.1M574 455v1M574 459v1M574 459v2M574 441h.1M575 441h.1M575 441v1M575 441h-1l6 11 1-1"/>
<path d="M575 442l4-3v3M575 442l3 4M575 459l3 2h-4M577 445h.1M577 445h1M578 446h.1M578 445v1M578 455h-5M578 455h1M578 455h.1M578 455v5l-2-1M578 447l2 4"/>
<path d="M578 455l1 1M579 455h-1M579 455h.1M579 448h.1M579 443v-1a1.3 1.3 0 0 1 1 2 1.3 1.3 0 0 1-2 0zM579 447h.1M579 455l1-1 25 15M579 455v1M579 456v4M579 447a2 2 0 0 0 4 0M579 446a1.6 1.6 0 0 1 2 0 1.6 1.6 0 0 1 1 1 1.6 1.6 0 0 1-1 1 1.6 1.6 0 0 1-2-2zM579 445l-1 1"/>
<path d="M580 446h-2M580 442a2 2 0 0 0-2 3M580 442v-3l2 4M580 456l25 15M580 459l25 14M580 458l25 15M580 458l25 14M580 457h.1M580 457l25 14M580 456v1M580 452h.1M580 451h1"/>
<path d="M581 451h.1M581 444v1M581 444h.1M581 451v1M581 452l-1 1 26 15M581 452h.1M581 445h.1M582 443h.1M582 443h-2h2M582 443l-1 1M582 452l25 15M582 442l34 19"/>
<path d="M583 447l2 2-5 2M583 452h-1M583 444h.1M583 444l-2 1M583 452l25 14M583 444v1M583 443l33 19M583 445h.1M583 445l-2 1M583 452h.1M583 444l2 4M583 445l2 3-2-1"/>
<path d="M583 445l-1 1M584 451l25 15M584 444l31 18M584 445l30 17M584 451l26 14M585 449h.1M585 449h1M585 448l1 1M585 448v1M585 449l-4 3M586 449h.1M586 449v1"/>
<path d="M586 449h-1M586 448h.1M621 459l9 5-15 9M455 472l-1 1M458 475a1.1 1.1 0 0 1 2 0 1.1 1.1 0 0 1 0 2h-1a1.3 1.3 0 0 1-2 1 1.3 1.3 0 0 1 1-2zM459 474a2.4 2.4 0 0 0-2 4M460 473l1 1M464 470v1M465 471h.1M466 479v24h1l-1 1M466 468v2M469 468h1"/>
<path d="M474 466h.1M478 463h.1M482 461h1M566 460l1 1M567 461h-1l-91 52M567 461h.1M567 461h12M571 461h.1M571 461h1M571 460v1M571 460l1 1M572 461h.1"/>
<path d="M572 461h-5M572 460v1M573 461h.1M573 460v1M573 460l1 1M573 461h5M574 461h.1M574 460v1M578 461h.1M578 461h1M579 461h-1M579 461h.1"/>
<path d="M579 461h1l25 14M579 460v1M579 460l-1 1M605 469l9 6v9l-9-6M606 467l9 6M617 475l14-9v9l-14 9zM631 464h-1l1 2 1-1M632 474l-1 2M437 492h2M446 497l-8-5-15 9 10 5M453 483v35l32 19M455 485v32l32 19"/>
<path d="M455 485v30l1 1M456 485v31M457 485v31M457 484v32l32 19M462 482v23M462 481v24M463 481v23M464 481v23M464 480v24M615 484h-1h3h-1M422 511v1M422 500l1 1-1 1"/>
<path d="M432 508l-10-6v9l10 6M433 510l52 30M433 513l52 30M433 512l52 30M433 511l52 29M433 515l52 30M433 508l52 30M434 507l12 7M435 506l11 6M436 506l10 6M437 505l9 5M438 505l8 4"/>
<path d="M442 502l4 2M443 502l3 2M444 501l2 1M445 501h1M449 516h1M455 517l32 19M455 516l34 19M455 515l34 20M460 506l1 1 6 10v1M460 506h2M461 507h.1M462 506v1"/>
<path d="M462 507h.1M462 507h-1l6 10h1M462 506h.1M462 507l4-3v3M462 507l2 4M462 504h1M463 504l-1 1M464 510h.1M464 510v1M465 511h.1M465 512h.1M465 512l2 4"/>
<path d="M466 513h.1M465 508h1a1.3 1.3 0 0 1 1 1 1.3 1.3 0 0 1-2 1zM466 504h.1M466 504l-4 2M466 501h1l-1 1M466 502h1l6 3v1M466 501h.1M466 512a1.4 1.4 0 0 1 2-1 1.4 1.4 0 0 1 1 2 1.5 1.5 0 0 1-2 0 1.5 1.5 0 0 1-1-1zM466 511h-1M466 504h1M466 511l-1 1M466 501h1"/>
<path d="M467 504l6 10h-1M467 504h.1M467 504h-1M467 501h.1M467 504l2 4M467 517h.1M467 503h.1M467 516l1 1M467 509l1 1M467 509h1M467 516h.1M467 510h1"/>
<path d="M468 509l-1 1M468 510h-1M468 517h.1M468 502l1 1M468 509h.1M468 517l-1 1M468 510h.1M468 508h1M468 508l-1 1M469 508h.1M469 508h-1M469 508l-2-4v3a2 2 0 0 0-2 3"/>
<path d="M469 508l-2 1M469 509h.1M469 509h-2M469 508v1M469 517l25 15M469 509h-1M469 517h.1M469 513l3 1-5 2M469 510h1M469 510h-1M469 510h.1M470 510h.1"/>
<path d="M470 517l24 15M470 509l-1 1M470 510l-2 1 2-1M470 517h-1M470 510l2 4M470 510l2 4-3-2a2 2 0 0 1-3 0M470 516l26 15M471 516l25 15M472 514h.1M472 514h1M472 514l-4 3M473 514v1l25 15"/>
<path d="M473 514h-1M473 505h.1M473 514h.1M473 507l1 1v7M474 515h1v1M475 515h.1M475 508h.1M475 515v1M475 512v2M485 539l9 5v9l-9-5M486 537l9 5M501 528l9 6-15 8"/>
<path d="M511 534h-1l1 1h1M494 554v-1h2v1M496 544l15-9v9l-15 9zM512 544l-1 1"/>
<circle cx="615" cy="474" r="1.2"/>
<circle cx="495" cy="543" r="1.2"/>
</g>
<g fill="#000">
<circle cx="582" cy="401" r=".2"/>
<circle cx="566" cy="436" r=".2"/>
<circle cx="570" cy="439" r=".2"/>
<circle cx="558" cy="450" r=".2"/>
<circle cx="567" cy="447" r=".2"/>
<circle cx="567" cy="455" r=".2"/>
<circle cx="568" cy="445" r=".2"/>
<circle cx="570" cy="442" r=".2"/>
<circle cx="571" cy="455" r=".2"/>
<circle cx="574" cy="455" r=".2"/>
<circle cx="575" cy="442" r=".2"/>
<circle cx="575" cy="441" r=".2"/>
<circle cx="578" cy="445" r=".2"/>
<circle cx="578" cy="455" r=".2"/>
<circle cx="578" cy="447" r=".2"/>
<circle cx="579" cy="448" r=".2"/>
<circle cx="462" cy="507" r=".2"/>
<circle cx="464" cy="510" r=".2"/>
<circle cx="464" cy="511" r=".2"/>
<circle cx="466" cy="513" r=".2"/>
<circle cx="466" cy="501" r=".2"/>
<circle cx="467" cy="516" r=".2"/>
<circle cx="475" cy="516" r=".2"/>
<circle cx="475" cy="515" r=".2"/>
</g>
<!-- layer: Symbol (ISO) -->
<g fill="none" stroke="#000" stroke-width=".48">
<path d="M202 67l-14 20M189 85l-1 2zM276 97l-2 15M274 110h1l-1 2zM285 110l1 1-2 1zM297 103l-13 9M188 122l-1 3-1-1zM188 122l-6 10M254 129l3-1-2 2zM257 128l-16 10M483 137l3-1v1zM485 127v1l-2 1z"/>
<path d="M491 123l-8 6M499 133l-16 4M451 157l13 13M494 160l-14 4M463 168l1 2-2-2zM465 175l1-2-1 3zM466 173l-6 10M480 164l2-1h1zM480 173l3-1v1zM480 173h24M483 216l2-1zM507 201l-24 15"/>
<path d="M228 232l1 2-1 1zM228 232l4 8M458 232v3l-1-1zM458 232l-2 12M539 230h3v1zM539 230l24 4M686 305v232M711 305v232M766 305v232M651 325h170M651 344h170M651 363h170"/>
<path d="M651 370h170M651 376h170M230 396v21M241 400l-9 17M651 389h170M230 414h1l-1 3zM233 415h1l-2 2zM651 408h170M651 428h170M651 434h170M580 457l1 2-1 1zM580 457l6 17"/>
<path d="M651 440h170M651 453h170M651 460h170M651 472h170M651 492h170M651 511h170M651 530h170v-225h-170v232M651 537v7h170v-7M821 530v7h-170"/>
<circle cx="205" cy="63" r="5"/>
<circle cx="277" cy="91" r="5"/>
<circle cx="301" cy="100" r="5"/>
<circle cx="180" cy="136" r="5"/>
<circle cx="495" cy="120" r="5"/>
<circle cx="504" cy="132" r="5"/>
<circle cx="236" cy="140" r="5"/>
<circle cx="447" cy="154" r="5"/>
<circle cx="499" cy="159" r="5"/>
<circle cx="510" cy="173" r="5"/>
<circle cx="457" cy="187" r="5"/>
<circle cx="511" cy="199" r="5"/>
<circle cx="568" cy="235" r="5"/>
<circle cx="234" cy="244" r="5"/>
<circle cx="455" cy="249" r="5"/>
<circle cx="230" cy="391" r="5"/>
<circle cx="244" cy="395" r="5"/>
<circle cx="588" cy="479" r="5"/>
</g>
<!-- layer: Obramowanie (ISO) -->
<g fill="none" stroke="#000" stroke-width=".7">
<path d="M70 16v4M140 16v4M210 16v4M280 16v4M350 16v4M420 0v20l-5-10h11l-6 10 6-10M491 16v4M561 16v4M631 16v4M701 16v4M771 16v4M16 74h4"/>
<path d="M821 74h4M16 149h4M821 149h4M16 223h4M821 223h4M0 297h20l-10-6v12l10-6-10 6M841 297h-20l10-6v12l-10-6 10 6M16 371h4M821 371h4M16 446h4M821 446h4M16 520h4"/>
<path d="M821 520h4M20 574v-554h801v554h-801h801M70 574v4M140 574v4M210 574v4M280 574v4M350 574v4M491 574v4M561 574v4M631 574v4M701 574v4M771 574v4"/>
<path d="M426 584l-6-10 6 10h-11l5-10v20"/>
</g>
<path d="M651 544h170v30h-170zM651 554h170M683 544v10M708 544v10M726 554v20M748 544v10M771 544v10M801 544v10M726 564h95M786 564v10M801 564v10" fill="none" stroke="#000" stroke-width=".51"/>
<!-- layer: Wymiar (ISO) -->
<g fill="none" stroke="#000" stroke-width=".48">
<path d="M213 87h61M280 87h34M311 87l1 3h-1zM311 87v147M481 180h86M564 180v2h-1zM564 180v42M563 220h1v2zM90 233v25M283 234h31M284 233v25M311 232h1l-1 2z"/>
<path d="M477 222v36M524 222h43M539 233v25M90 255l3-1v1zM90 255h194M282 254l2 1h-2zM477 255h2v1zM477 255h62M537 255h2l-2 1zM283 380h31M311 380l1 2h-1zM311 380v105"/>
<path d="M283 485h31M311 482h1l-1 3z"/>
</g>
<path d="M311 87l1 3h-1zM564 180v2h-1zM563 220h1v2zM311 232h1l-1 2zM90 255l3-1v1zM282 254l2 1h-2zM477 255h2v1zM537 255h2l-2 1zM311 380l1 2h-1zM311 482h1l-1 3z" fill="#000"/>
<!-- layer: Symbol (ISO) -->
<g fill="#000">
<path d="M189 85l-1 2zM274 110h1l-1 2zM285 110l1 1-2 1zM188 122l-1 3-1-1zM254 129l3-1-2 2zM485 127v1l-2 1zM483 137l3-1v1zM463 168l1 2-2-2zM465 175l1-2-1 3zM480 164l2-1h1zM480 173l3-1v1zM483 216l2-1z"/>
<path d="M228 232l1 2-1 1zM458 232v3l-1-1zM539 230h3v1zM230 414h1l-1 3zM233 415h1l-2 2zM580 457l1 2-1 1z"/>
</g>
<g font-size="4.8">
<text x="32" y="20">12</text>
<text x="102" y="20">11</text>
<text x="173" y="20">10</text>
<text x="244" y="20">9</text>
<text x="314" y="20">8</text>
<text x="384" y="20">7</text>
<text x="454" y="20">6</text>
<text x="524" y="20">5</text>
<text x="594" y="20">4</text>
<text x="664" y="20">3</text>
<text x="735" y="20">2</text>
<text x="805" y="20">1</text>
<text x="16" y="39">H</text>
<text x="821" y="39">H</text>
<text x="204" y="65">6</text>
<text x="276" y="93">8</text>
<text x="299" y="101">4</text>
<text x="16" y="113">G</text>
<text x="822" y="113">G</text>
<text x="494" y="122">9</text>
<text x="179" y="138">3</text>
<text x="502" y="134">12</text>
<text x="235" y="142">7</text>
<text x="444" y="155">16</text>
<text x="496" y="160">13</text>
<text x="309" y="165" transform="rotate(-90 309 165)">294</text>
<text x="507" y="175">15</text>
<text x="17" y="187">F</text>
<text x="454" y="189">14</text>
<text x="822" y="187">F</text>
<text x="510" y="200">7</text>
<text x="562" y="203" transform="rotate(-90 562 203)">85</text>
<text x="567" y="237">5</text>
<text x="233" y="246">1</text>
<text x="454" y="251">2</text>
<text x="184" y="253">388</text>
<text x="504" y="253">125</text>
<text x="17" y="262">E</text>
<text x="822" y="262">E</text>
<text x="666" y="310">16</text>
<text x="697" y="310">2</text>
<text x="712" y="310">ISO 4032 - M5</text>
<text x="767" y="311">Nakrętki sześciokątne,</text>
<text x="767" y="317">styl 1 - Klasa</text>
<text x="767" y="324">dokładności A i B</text>
<text x="666" y="330">15</text>
<text x="697" y="330">2</text>
<text x="712" y="330">ISO 4762 - M5 x 30</text>
<text x="16" y="336">D</text>
<text x="767" y="330">Śruba z łbem o</text>
<text x="821" y="336">D</text>
<text x="767" y="337">zmniejszonych z</text>
<text x="767" y="343">gniazdem sześciokątnym</text>
<text x="666" y="349">14</text>
<text x="697" y="349">4</text>
<text x="712" y="349">ISO 7089 - 5</text>
<text x="767" y="349">Podkładki okrągłe -</text>
<text x="767" y="355">Szereg normalny - Klasa</text>
<text x="767" y="362">dokładności A</text>
<text x="666" y="368">13</text>
<text x="697" y="368">1</text>
<text x="712" y="368">2698103</text>
<text x="666" y="375">12</text>
<text x="697" y="375">1</text>
<text x="712" y="375">Uchwyt na przewód</text>
<text x="666" y="381">11</text>
<text x="696" y="381">42</text>
<text x="712" y="381">M4 T slot nut - 2020</text>
<text x="712" y="388">Creality</text>
<text x="228" y="393">9</text>
<text x="666" y="394">10</text>
<text x="696" y="394">42</text>
<text x="712" y="394">ISO 7089 - 4</text>
<text x="767" y="394">Podkładki okrągłe -</text>
<text x="241" y="397">10</text>
<text x="767" y="400">Szereg normalny - Klasa</text>
<text x="767" y="407">dokładności A</text>
<text x="16" y="410">C</text>
<text x="667" y="413">9</text>
<text x="696" y="413">42</text>
<text x="712" y="413">ISO 4762 - M4 x 10</text>
<text x="767" y="414">Śruba z łbem o</text>
<text x="822" y="410">C</text>
<text x="767" y="420">zmniejszonych z</text>
<text x="767" y="427">gniazdem sześciokątnym</text>
<text x="309" y="436" transform="rotate(-90 309 436)">210</text>
<text x="667" y="432">8</text>
<text x="697" y="432">4</text>
<text x="712" y="433">Kątownik płaski</text>
<text x="667" y="439">7</text>
<text x="696" y="439">12</text>
<text x="712" y="439">151059</text>
<text x="667" y="445">6</text>
<text x="697" y="445">1</text>
<text x="712" y="445">Uchwyt do konstrukcji</text>
<text x="712" y="452">nośnej</text>
<text x="667" y="458">5</text>
<text x="697" y="458">4</text>
<text x="712" y="458">Stopa profilu</text>
<text x="667" y="465">4</text>
<text x="697" y="465">2</text>
<text x="712" y="465">item_0037009_zaślepka</text>
<text x="712" y="471">_5_20x20_szczegoły_3</text>
<text x="667" y="477">3</text>
<text x="697" y="477">1</text>
<text x="712" y="477">item_0037015_profil_5_</text>
<text x="16" y="484">B</text>
<text x="585" y="481">11</text>
<text x="712" y="484">20x20_d_380_szczegoły</text>
<text x="822" y="484">B</text>
<text x="712" y="490">_3</text>
<text x="667" y="497">2</text>
<text x="697" y="497">4</text>
<text x="712" y="497">item_0037016_profil_5_</text>
<text x="712" y="503">40x20_d_200_szczegoły</text>
<text x="712" y="510">_3</text>
<text x="667" y="516">1</text>
<text x="697" y="516">1</text>
<text x="712" y="516">item_0037015_profil_5_</text>
<text x="712" y="522">20x20_d_300_szczegoły</text>
<text x="712" y="529">_3</text>
<text x="659" y="536">POZYCJA</text>
<text x="692" y="536">ILOŚĆ</text>
<text x="722" y="536">NUMER CZĘŚCI</text>
<text x="788" y="536">OPIS</text>
<text x="721" y="543">LISTA CZĘŚCI</text>
<text x="16" y="559">A</text>
<text x="822" y="559">A</text>
<text x="727" y="571">Złożenie konstrukcji nośnej</text>
<text x="805" y="572">1 / 1</text>
<text x="32" y="578">12</text>
<text x="102" y="578">11</text>
<text x="173" y="578">10</text>
<text x="244" y="578">9</text>
<text x="314" y="578">8</text>
<text x="384" y="578">7</text>
<text x="454" y="578">6</text>
<text x="524" y="578">5</text>
<text x="594" y="578">4</text>
<text x="664" y="578">3</text>
<text x="735" y="578">2</text>
<text x="805" y="578">1</text>
</g>
<g font-size="3.4">
<text x="652" y="553">JJ</text>
<text x="772" y="553">10/03/2026</text>
</g>
<g font-size="2.7">
<text x="652" y="547">Zaprojektowany przez</text>
<text x="684" y="547">Sprawdzony przez</text>
<text x="709" y="547">Zatwierdzony przez</text>
<text x="741" y="547">Data</text>
<text x="772" y="547">Data</text>
<text x="788" y="567">Wydanie</text>
<text x="807" y="567">Arkusz</text>
</g>
</svg>
